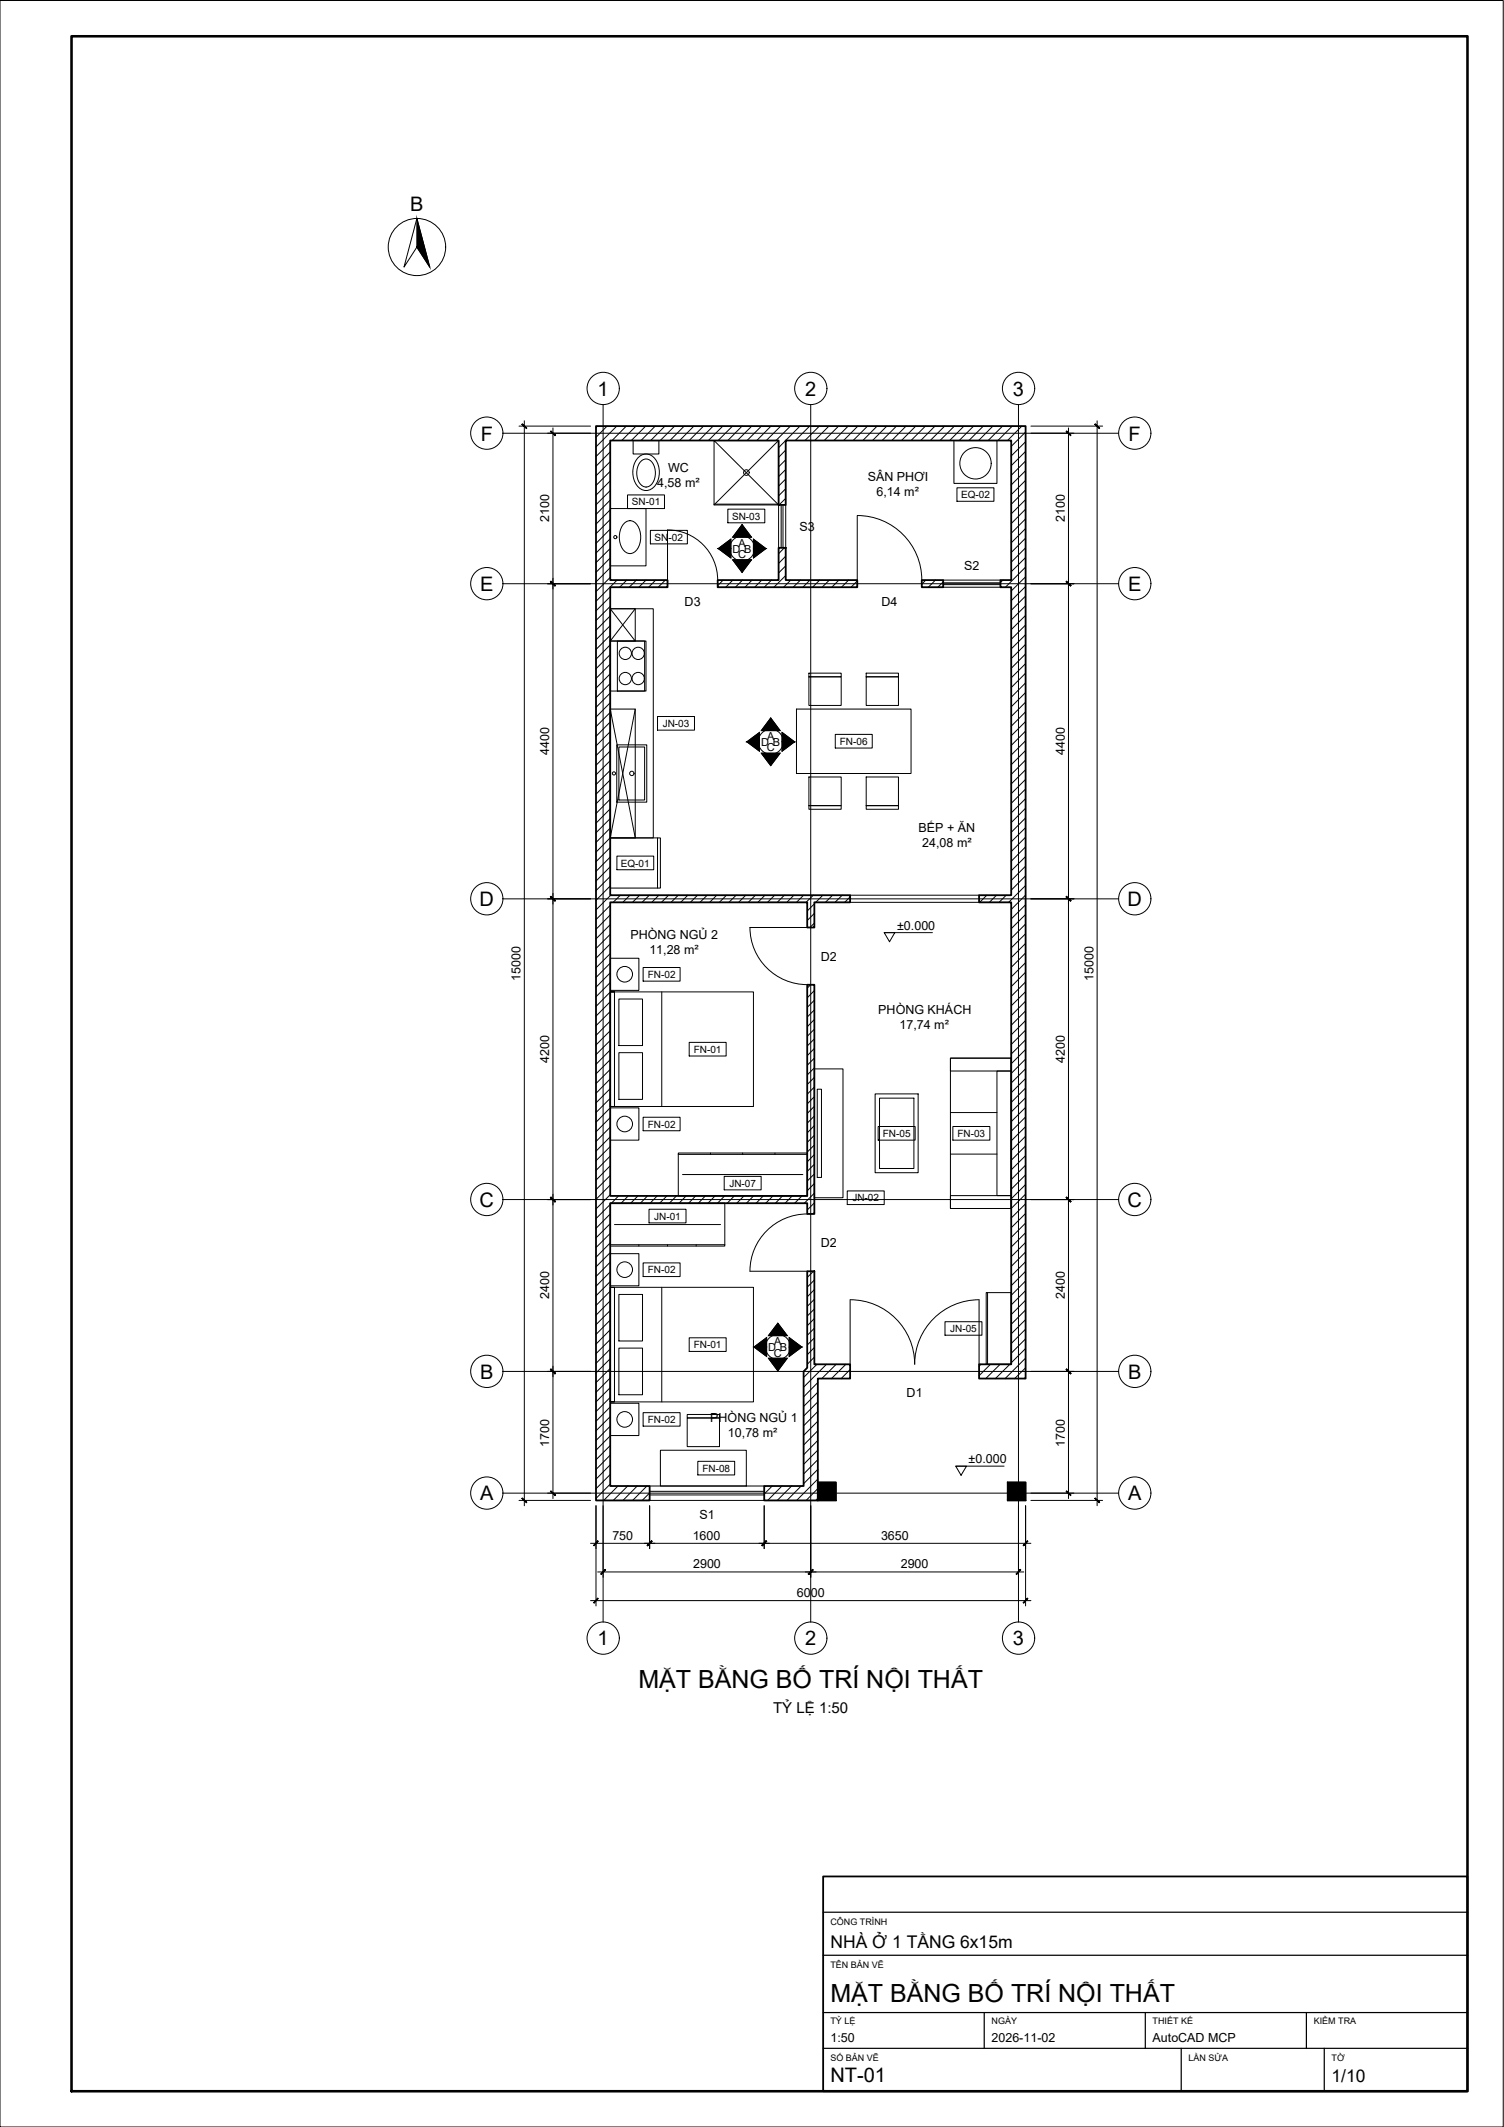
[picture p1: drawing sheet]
<svg xmlns="http://www.w3.org/2000/svg" width="420mm" height="594mm" viewBox="0 0 420 594" stroke-linecap="round" stroke-linejoin="round" font-family="sans-serif">
<!-- layer: A-WALL -->
<path d="M166.5 119h120v266h-13v-3.9h9v-129.1h-9v-2h9v-86h-3v-2h3v-39h-63v18h-2v-18h-47v39h16v2h-16v86h67v2h-10v7.1h-2v-7.1h-55v82h55v-58.9h2v64h-2v-3h-55v79h11v4h-15zM200.5 162h17v-9h2v9h20v2h-39zM257.5 162h6v2h-6zM225.5 355.1h2v26h10v3.9h-9v34.1h-15v-4h11v-32.1l1-1z" fill="none" stroke="#000" stroke-width=".51"/>
<!-- layer: A-WALL-PATT -->
<g fill="none" stroke="#000" stroke-width=".28">
<path d="M166.9 119l-.4 .4M169.6 119l-3.1 3.1M172.3 119l-5.8 5.8M175 119l-4 4M177.7 119l-4 4M180.4 119l-4 4M183 119l-3.9 4M185.8 119l-4 4M188.5 119l-4.1 4M191.1 119l-3.9 4M193.8 119l-3.9 4M196.6 119l-4.1 4"/>
<path d="M199.2 119l-4 4M201.9 119l-4 4M204.6 119l-4 4M207.3 119l-4 4M210 119l-4 4M212.7 119l-4 4M215.4 119l-4 4M218.1 119l-4 4M220.8 119l-4 4M223.5 119l-6 6M226.2 119l-4 4M228.9 119l-4 4"/>
<path d="M231.6 119l-4 4M234.3 119l-4 4M236.9 119l-3.9 4M239.6 119l-3.9 4M242.4 119l-4.1 4M245 119l-4 4M247.7 119l-3.9 4M250.4 119l-4 4M253.1 119l-4 4M255.8 119l-4 4M258.5 119l-4 4M261.2 119l-4 4"/>
<path d="M263.9 119l-4 4M266.6 119l-4 4M269.3 119l-4 4M272 119l-4 4M274.7 119l-4 4M277.4 119l-4 4M280.1 119l-4 4M282.8 119l-4 4M285.5 119l-4 4M170.5 123.5l-4 4M170.5 126.2l-4 4M170.5 128.9l-4 4"/>
<path d="M170.5 131.6l-4 4M170.5 134.3l-4 4M170.5 137l-4 4M170.5 139.7l-4 4M219.5 125.7l-2 2M219.5 128.4l-2 2M219.5 131.1l-2 2M219.5 133.8l-2 2M219.5 136.5l-2 2M219.5 139.2l-1.9 1.8M286.5 120.7l-4 4M286.5 123.4l-4 4"/>
<path d="M286.5 126.1l-4 4M286.5 128.7l-4 4.1M286.5 131.5l-4 3.9M286.5 134.2l-4 3.9M286.5 136.8l-4 4.1M286.5 139.5l-4 4M170.5 142.4l-4 4M170.5 145.1l-4 4M170.5 147.8l-4 4M170.5 150.5l-4 4M170.5 153.2l-4 4M170.5 155.8l-4 4.1"/>
<path d="M170.5 158.6l-4 3.9M219.1 153l-1.6 1.7M219.5 155.3l-2 2.1M219.5 158l-2 2M286.5 142.2l-4 4M286.5 144.9l-4 4M286.5 147.6l-4 4M286.5 150.3l-4 4M286.5 153l-4 4M286.5 155.7l-4 4M286.5 158.4l-5.6 5.6M170.5 161.3l-4 3.9"/>
<path d="M170.5 166.6l-4 4M170.5 169.3l-4 4M170.5 172l-4 4M170.5 174.7l-4 4M170.5 177.4l-4 4M172.4 162l-5.9 6M175.1 162l-2 2M177.8 162l-2 2M180.5 162l-2 2M183.2 162l-2 2M185.9 162l-2 2M202 162l-1.5 1.6"/>
<path d="M204.7 162l-2 2M207.4 162l-2 2M210.1 162l-2 2M212.8 162l-2 2M215.5 162l-2 2M219.5 160.8l-3.3 3.2M220.9 162l-2 2M223.6 162l-2 2M226.3 162l-2 2M229 162l-2 2M231.7 162l-2 2M234.4 162l-2 2"/>
<path d="M237.1 162l-2 2M239.5 162.3l-1.8 1.7M258.6 162l-1.1 1.2M261.3 162l-2 2M263.5 162.5l-1.5 1.5M280.2 162l-.7 .7M286.5 161.1l-4 4M286.5 163.8l-4 4M286.5 166.5l-4 4M286.5 169.2l-4 4M286.5 171.9l-4 4M286.5 174.6l-4 4"/>
<path d="M286.5 177.3l-4 3.9M286.5 180l-4 4M170.5 180.1l-4 4M170.5 182.8l-4 4M170.5 185.5l-4 4M170.5 188.2l-4 4M170.5 190.9l-4 4M170.5 193.6l-4 4M170.5 196.3l-4 4M170.5 199l-4 4M286.5 182.6l-4 4.1M286.5 185.3l-4 4"/>
<path d="M286.5 188l-4 4M286.5 190.7l-4 4M286.5 193.4l-4 4M286.5 196.1l-4 4M286.5 198.8l-4 4M170.5 201.6l-4 4.1M170.5 204.4l-4 3.9M170.5 207.1l-4 3.9M170.5 209.7l-4 4.1M170.5 212.4l-4 4M170.5 215.2l-4 3.9M170.5 217.8l-4 4"/>
<path d="M286.5 201.5l-4 4M286.5 204.2l-4 4M286.5 206.9l-4 4M286.5 209.6l-4 4M286.5 212.3l-4 4M286.5 215l-4 4M286.5 217.7l-4 4M170.5 220.5l-4 4M170.5 223.2l-4 4M170.5 225.9l-4 4M170.5 228.6l-4 4M170.5 231.3l-4 4"/>
<path d="M170.5 234l-4 4M170.5 236.7l-4 4M170.5 239.4l-4 4M286.5 220.4l-4 4M286.5 223.1l-4 3.9M286.5 225.7l-4 4.1M286.5 228.4l-4 4.1M286.5 231.2l-4 3.9M286.5 233.8l-4 4M286.5 236.5l-4 4.1M286.5 239.2l-4 4M170.5 242.1l-4 4"/>
<path d="M170.5 244.8l-4 4M170.5 247.5l-4 4M170.5 252.9l-4 4M170.5 255.5l-4 4.1M170.5 258.2l-4 4M170.6 250l-4.1 4.1M173.3 250l-2 2M176 250l-2 2M178.7 250l-2 2M181.4 250l-2 2M184.1 250l-2 2M186.8 250l-2 2"/>
<path d="M189.5 250l-2 2M192.2 250l-2 2M194.9 250l-2 2M197.6 250l-2.1 2M200.2 250l-2 2M202.9 250l-1.9 2M205.7 250l-2.1 2M208.3 250l-2 2M211 250l-2 2M213.7 250l-2 2M216.4 250l-2 2M219.1 250l-2 2"/>
<path d="M221.8 250l-2 2M224.5 250l-2 2M227.2 250l-2 2M227.5 252.4l-2 2M227.5 255.1l-2 2M227.5 257.8l-1.2 1.3M229.9 250l-2 2M232.6 250l-2 2M235.3 250l-2 2M237.5 250.5l-1.5 1.5M275.7 250l-2 2M278.4 250l-2 2"/>
<path d="M281.1 250l-2 2M286.5 241.9l-4 4M286.5 244.6l-4 4M286.5 247.3l-4.7 4.7M286.5 250l-4 4M286.5 252.7l-4 4M286.5 255.4l-4 4M286.5 258.1l-4 4M170.5 261l-4 3.9M170.5 263.6l-4 4M170.5 266.3l-4 4M170.5 269l-4 4"/>
<path d="M170.5 271.7l-4 4M170.5 274.4l-4 4M170.5 277.1l-4 4M170.5 279.8l-4 4M226.4 275.1l-.9 .9M227.5 276.7l-2 2M227.5 279.4l-2 2M286.5 260.8l-4 4M286.5 263.5l-4 4M286.5 266.2l-4 4M286.5 268.9l-4 4M286.5 271.5l-4 4.1"/>
<path d="M286.5 274.2l-4 4.1M286.5 277l-4 3.9M286.5 279.6l-4 4M170.5 282.5l-4 4M170.5 285.2l-4 4M170.5 287.9l-4 4M170.5 290.6l-4 4M170.5 293.3l-4 4M170.5 296l-4 3.9M170.5 298.7l-4 4M227.5 282.1l-2 2M227.5 284.7l-2 2.1"/>
<path d="M227.5 287.5l-2 1.9M227.5 290.2l-2 2M227.5 292.8l-2 2.1M227.5 295.5l-2 2M227.5 298.3l-2 1.9M286.5 282.3l-4 4.1M286.5 285l-4 4M286.5 287.7l-4 4M286.5 290.4l-4 4M286.5 293.1l-4 4M286.5 295.8l-4 4M286.5 298.5l-4 4"/>
<path d="M170.5 301.3l-4 4.1M170.5 304.1l-4 3.9M170.5 306.8l-4 3.9M170.5 309.4l-4 4.1M170.5 312.1l-4 4M170.5 314.8l-4 4M170.5 317.5l-4 4M227.5 300.9l-2 2M227.5 303.6l-2 2M227.5 306.3l-2 2M227.5 309l-2 2M227.5 311.7l-2 2"/>
<path d="M227.5 314.4l-2 2M227.5 317.1l-2 2M227.5 319.8l-2 2M286.5 301.2l-4 4M286.5 303.9l-4 4M286.5 306.6l-4 4M286.5 309.3l-4 4M286.5 312l-4 4M286.5 314.7l-4 4M286.5 317.3l-4 4.1M170.5 320.2l-4 4M170.5 322.9l-4 4"/>
<path d="M170.5 325.6l-4 4M170.5 328.3l-4 4M170.5 331l-4 4M170.5 333.7l-4 4M170.5 336.4l-4 4M170.5 339.1l-4 4M172.8 334l-2 2.1M175.5 334l-2 2.1M178.2 334l-2 2.1M180.9 334l-2 2.1M183.6 334l-2 2.1M186.3 334l-2 2.1"/>
<path d="M189 334l-2 2.1M191.7 334l-2 2.1M194.4 334l-2 2.1M197.1 334l-2 2.1M199.8 334l-2 2.1M202.4 334l-2 2.1M205.1 334l-1.9 2.1M207.9 334l-2.1 2.1M210.5 334l-2 2.1M213.2 334l-2 2.1M215.9 334l-2 2.1M218.6 334l-2 2.1"/>
<path d="M221.3 334l-2 2.1M224 334l-2 2.1M227.5 322.5l-2 2M227.5 325.2l-2 2M227.5 327.9l-2 2M227.5 330.6l-2 2M227.5 333.3l-2.8 2.8M227.5 336l-2 2M227.5 338.6l-.4 .5M286.5 320.1l-4 4M286.5 322.8l-4 3.9M286.5 325.4l-4 4.1"/>
<path d="M286.5 328.1l-4 4.1M286.5 330.8l-4 4M286.5 333.5l-4 4M286.5 336.2l-4 4M286.5 338.9l-4 4M170.5 341.8l-4 4M170.5 344.5l-4 4M170.5 347.1l-4 4.1M170.5 349.9l-4 3.9M170.5 352.5l-4 4M170.5 355.2l-4 4.1M170.5 357.9l-4 4"/>
<path d="M227.2 355.1l-1.7 1.7M227.5 357.5l-2 2M286.5 341.6l-4 4M286.5 344.3l-4 4M286.5 347l-4 4M286.5 349.7l-4 4M286.5 352.4l-4 4M286.5 355.1l-4 4M286.5 357.8l-4 4M170.5 360.6l-4 4M170.5 363.3l-4 4M170.5 366l-4 4"/>
<path d="M170.5 368.7l-4 4M170.5 371.4l-4 4M170.5 374.1l-4 4M170.5 376.8l-4 4M170.5 379.5l-4 4M227.5 360.2l-2 2M227.5 362.9l-2 2M227.5 365.6l-2 2M227.5 368.3l-2 2M227.5 371l-2 2M227.5 373.7l-2 2M227.5 376.4l-2 2"/>
<path d="M227.5 379.1l-2 2M286.5 360.5l-4 4M286.5 363.1l-4 4.1M286.5 365.9l-4 4M286.5 368.6l-4 3.9M286.5 371.2l-4 4.1M286.5 373.9l-4 4.1M286.5 376.7l-4 3.9M286.5 379.3l-5.7 5.7M170.5 382.2l-4 4M170.5 384.9l-4 4M170.5 387.6l-4 4"/>
<path d="M170.5 390.3l-4 4M170.5 393l-4 4M170.5 395.7l-4 3.9M170.5 398.3l-4 4.1M228.2 381.1l-3.7 3.6M228.5 386.1l-4 4.1M228.5 388.8l-4 4M228.5 391.6l-4 3.9M228.5 394.2l-4 4M228.5 396.9l-4 4M228.5 399.6l-4 4M230.9 381.1l-6.4 6.3"/>
<path d="M233.6 381.1l-4 3.9M236.3 381.1l-4 3.9M237.5 382.5l-2.5 2.5M274 381.1l-.5 .5M276.7 381.1l-3.2 3.1M279.4 381.1l-4 3.9M282.1 381.1l-4 3.9M286.5 382l-3 3M286.5 384.7l-.3 .3M170.5 401l-4 4.1M170.5 403.7l-4 4M170.5 406.4l-4 4"/>
<path d="M170.5 409.1l-4 4M170.5 411.8l-4 4M170.5 414.5l-4 4M172.6 415.1l-3.9 4M175.3 415.1l-4 4M178 415.1l-4 4M180.7 415.1l-4 4M181.5 417l-2.1 2.1M215.7 415.1l-2.2 2.2M218.4 415.1l-3.9 4M221.1 415.1l-4 4M223.8 415.1l-4 4"/>
<path d="M228.5 402.3l-4 4M228.5 405l-4 4M228.5 407.7l-4 4M228.5 410.4l-4 4M228.5 413.1l-6 6M228.5 415.8l-3.3 3.3M228.5 418.5l-.6 .6"/>
</g>
<!-- layer: A-GLAZ -->
<g fill="none" stroke="#000" stroke-width=".28">
<path d="M199.5 140.8h18M217.5 141v12M218.2 141v12M218.7 141v12M219.5 141v12M263.5 164h16M263.5 162h16M263.5 163.3h16M263.5 162.8h16M181.5 415.1h32M181.5 419.1h32M181.5 416.5h32"/>
<path d="M181.5 417.5h32"/>
</g>
<!-- layer: A-DOOR -->
<path d="M200.5 162a14 14 0 0 0-14-14v14M257.5 162a18 18 0 0 0-18-18v18M225.5 259.1l-16-.1a16 16 0 0 0 16 16M225.5 339.1a16 16 0 0 0-16 15.9l16 .1M237.5 363.1v18M237.5 363a18 18 0 0 1 18 18 18 18 0 0 1 18-18M273.5 363.1v18" fill="none" stroke="#000" stroke-width=".28"/>
<!-- layer: A-OPEN -->
<path d="M237.5 252h36M237.5 250h36" fill="none" stroke="#000" stroke-width=".28"/>
<!-- layer: S-COLS -->
<path d="M228.5 414h5v5.1h-5zM281.5 414h5v5.1h-5z" fill="none" stroke="#000" stroke-width=".51"/>
<!-- layer: S-COLS-PATT -->
<g fill="#000" stroke="#000" stroke-width=".28">
<path d="M228.5 414l5 5.1v-5.1zM228.5 414l5 5.1h-5z"/>
<path d="M281.5 414l5 5.1v-5.1zM281.5 414l5 5.1h-5z"/>
</g>
<!-- layer: A-ANNO-DIMS -->
<g fill="none" stroke="#000" stroke-width=".28">
<path d="M145 119h20M146.5 117.5v303.1M154.5 119.5v299.1M288 119h20M298.5 119.5v299.1M306.5 117.5v303.1M153 121h12M288 121h12M153 163h12M288 163h12M153 251.1h12M288 251.1h12"/>
<path d="M153 335h12M288 335h12M153 383h12M288 383h12M145 419.1h20M153 417h12M288 417h12M288 419.1h20M165 431.1h123M166.5 420.6v27.9M167 439.1h119M168.5 420.6v19.9"/>
<path d="M181.5 420.6v11.9M213.5 420.6v11.9M226.5 420.6v19.9M284.5 420.6v19.9M286.5 420.6v27.9M165 447.1h123"/>
</g>
<!-- layer: 0 -->
<g fill="#000" stroke="#000" stroke-width=".28">
<path d="M145.8 118.5l1.2 1.2 .2-.1zM145.8 118.5l.1-.1 1.3 1.2z"/>
<path d="M305.9 118.5l1.1 1.2 .2-.1zM305.9 118.5l.1-.1 1.2 1.2z"/>
<path d="M153.8 120.5l1.2 1.2 .2-.1zM153.9 120.4l1.3 1.2-1.4-1.1z"/>
<path d="M297.9 120.5l1.1 1.2 .2-.1zM298 120.4l1.2 1.2-1.3-1.1z"/>
<path d="M153.9 162.4l-.1 .1 1.4 1zM153.8 162.5l1.4 1-.2 .2z"/>
<path d="M153.8 162.5l1.2 1.2 .2-.2zM153.8 162.5l.1-.1 1.3 1.1z"/>
<path d="M298 162.4l-.1 .1 1.3 1zM297.9 162.5l1.3 1-.2 .2z"/>
<path d="M297.9 162.5l1.1 1.2 .2-.2zM297.9 162.5l.1-.1 1.2 1.1z"/>
<path d="M153.9 250.4l-.1 .1 1.4 1.1zM153.8 250.5l1.4 1.1-.2 .1z"/>
<path d="M153.8 250.5l1.2 1.2 .2-.1zM153.8 250.5l.1-.1 1.3 1.2z"/>
<path d="M298 250.4l-.1 .1 1.3 1.1zM297.9 250.5l1.3 1.1-.2 .1z"/>
<path d="M297.9 250.5l1.1 1.2 .2-.1zM297.9 250.5l.1-.1 1.2 1.2z"/>
<path d="M153.9 334.4l-.1 .1 1.4 1.1zM153.8 334.5l1.4 1.1-.2 .1z"/>
<path d="M153.8 334.5l1.2 1.2 .2-.1zM153.9 334.4l1.3 1.2-1.4-1.1z"/>
<path d="M298 334.4l-.1 .1 1.3 1.1zM297.9 334.5l1.3 1.1-.2 .1z"/>
<path d="M297.9 334.5l1.1 1.2 .2-.1zM298 334.4l1.2 1.2-1.3-1.1z"/>
<path d="M153.9 382.4l-.1 .1 1.4 1.1zM153.8 382.5l1.4 1.1-.2 .1z"/>
<path d="M153.8 382.5l1.2 1.2 .2-.1zM153.8 382.5l.1-.1 1.3 1.2z"/>
<path d="M298 382.4l-.1 .1 1.3 1.1zM297.9 382.5l1.3 1.1-.2 .1z"/>
<path d="M297.9 382.5l1.1 1.2 .2-.1zM297.9 382.5l.1-.1 1.2 1.2z"/>
<path d="M145.9 418.4l-.1 .1 1.4 1.1zM145.8 418.5l1.4 1.1-.2 .1z"/>
<path d="M153.9 416.4l-.1 .1 1.4 1.1zM153.8 416.5l1.4 1.1-.2 .1z"/>
<path d="M298 416.4l-.1 .1 1.3 1.1zM297.9 416.5l1.3 1.1-.2 .1z"/>
<path d="M306 418.4l-.1 .1 1.3 1.1zM305.9 418.5l1.3 1.1-.2 .1z"/>
<path d="M167 430.4l-1.1 1.3 1.2-1.2zM167 430.4l-1.1 1.3-.1-.1z"/>
<path d="M169 438.4l-1.1 1.3 1.3-1.2zM169 438.4l-1.1 1.3-.1-.1z"/>
<path d="M182 430.4l-1.2 1.2 .1 .1zM182 430.4l.2 .1-1.3 1.2z"/>
<path d="M182 430.4l-1.1 1.3 1.3-1.2zM182 430.4l-1.1 1.3-.1-.1z"/>
<path d="M212.8 431.6l.1 .1 1.1-1.3zM214 430.4l.2 .1-1.3 1.2z"/>
<path d="M214 430.4l-1.1 1.3 1.3-1.2zM214 430.4l-1.1 1.3-.1-.1z"/>
<path d="M225.8 439.6l.2 .1 1-1.3zM227 438.4l.2 .1-1.2 1.2z"/>
<path d="M227 438.4l-1 1.3 1.2-1.2zM227 438.4l-1 1.3-.2-.1z"/>
<path d="M285 438.4l-1.2 1.2 .2 .1zM285 438.4l.2 .1-1.2 1.2z"/>
<path d="M287 430.4l-1.2 1.2 .2 .1zM287 430.4l.1 .1-1.1 1.2z"/>
<path d="M167 446.4l-1.1 1.3 1.2-1.2zM167 446.4l-1.1 1.3-.1-.1z"/>
<path d="M287 446.4l-1.2 1.2 .2 .1zM287 446.4l.1 .1-1.1 1.2z"/>
</g>
<!-- layer: S-GRID -->
<path d="M168.5 113v340.1M226.5 113v340.1M284.5 113v340.1M140.5 121h172M140.5 163h172M140.5 251.1h172M140.5 335h172M140.5 383h172M140.5 417h172" fill="none" stroke="#000" stroke-width=".28"/>
<!-- layer: S-GRID-IDEN -->
<g fill="none" stroke="#000" stroke-width=".28">
<circle cx="168.5" cy="108.5" r="4.5"/>
<circle cx="226.5" cy="108.5" r="4.5"/>
<circle cx="284.5" cy="108.5" r="4.5"/>
<circle cx="136" cy="121" r="4.5"/>
<circle cx="317" cy="121" r="4.5"/>
<circle cx="136" cy="163" r="4.5"/>
<circle cx="317" cy="163" r="4.5"/>
<circle cx="136" cy="251" r="4.5"/>
<circle cx="317" cy="251" r="4.5"/>
<circle cx="136" cy="335" r="4.5"/>
<circle cx="317" cy="335" r="4.5"/>
<circle cx="136" cy="383" r="4.5"/>
<circle cx="317" cy="383" r="4.5"/>
<circle cx="136" cy="417" r="4.5"/>
<circle cx="317" cy="417" r="4.5"/>
<circle cx="168.5" cy="457.5" r="4.5"/>
<circle cx="226.5" cy="457.5" r="4.5"/>
<circle cx="284.5" cy="457.5" r="4.5"/>
</g>
<!-- layer: A-ANNO-SYMB -->
<g fill="none" stroke="#000" stroke-width=".28">
<path d="M116.5 61l3.6 13.6-3.6-5.6-3.6 5.6zM200.7 153.2l3.5-2.6v5.2zM204.7 156.4h5.2l-2.6 3.5zM207.3 146.5l2.6 3.5h-5.2zM210.5 150.6l3.5 2.6-3.5 2.6zM208.7 207.2l3.5-2.6v5.2zM212.7 210.4h5.2l-2.6 3.4zM215.3 200.5l2.6 3.6h-5.2zM218.5 204.6l3.5 2.6-3.5 2.6zM247 260.5h3l-1.5 2.5zM247 260.5h13.5M210.7 376.2l3.5-2.6v5.3z"/>
<path d="M214.7 379.4h5.2l-2.6 3.5zM217.3 369.6l2.6 3.5h-5.2zM220.5 373.6l3.5 2.6-3.5 2.7zM267 409.5h3l-1.5 2.5zM267 409.5h13.5"/>
<circle cx="116.5" cy="69" r="8"/>
<circle cx="207.3" cy="153.2" r="3.5"/>
<circle cx="215.3" cy="207.2" r="3.5"/>
<circle cx="217.3" cy="376.2" r="3.5"/>
</g>
<g fill="#000" stroke="#000" stroke-width=".28">
<path d="M204.7 156.4h5.2l-2.6 3.5zM207.3 146.5l2.6 3.5h-5.2zM212.7 210.4h5.2l-2.6 3.4zM215.3 200.5l2.6 3.6h-5.2zM214.7 379.4h5.2l-2.6 3.5zM217.3 369.6l2.6 3.5h-5.2z"/>
<path d="M116.5 61l2.1 8h-2.1zM116.5 69l3.6 5.6-1.5-5.6z"/>
<path d="M200.7 153.2l3.5-2.6v2.6zM200.7 153.2l3.5 2.6v-2.6z"/>
<path d="M210.5 150.6l3.5 2.6h-3.5zM210.5 153.2v2.6l3.5-2.6z"/>
<path d="M208.7 207.2l3.5-2.6v2.6zM208.7 207.2l3.5 2.6v-2.6z"/>
<path d="M218.5 204.6l3.5 2.6h-3.5zM218.5 207.2v2.6l3.5-2.6z"/>
<path d="M210.7 376.2l3.5-2.6v2.6zM210.7 376.2l3.5 2.7v-2.7z"/>
<path d="M220.5 373.6l3.5 2.6h-3.5zM220.5 376.2v2.7l3.5-2.7z"/>
</g>
<!-- layer: A-FURN -->
<g fill="none" stroke="#000" stroke-width=".28">
<path d="M222.5 198h32v18h-32zM226 189h9v8h-9zM226 188h9v1h-9zM242 189h9v8h-9zM242 188h9v1h-9zM226 217h9v8h-9zM242 217h9v8h-9zM226 225h9v1h-9zM242 225h9v1h-9zM170.5 277v32v-32h40v32h-40h1.2v-32zM170.5 267.6h8v9h-8zM172.9 279h6.6v13h-6.6z"/>
<path d="M184.9 277v32M172.9 294h6.6v13.1h-6.6zM265.5 295.5h17v42h-17zM265.5 295.5h17v3.6h-17zM278.5 299.1h4v34.8h-4zM170.5 309.4h8v9h-8zM244.5 305.5h12v22h-12zM245.7 306.7h9.6v19.7h-9.6zM265.5 310.7h13M265.5 333.9h17v3.6h-17zM265.5 322.3h13M170.5 359.6v32v-32h40v32h-40h1.2v-32z"/>
<path d="M170.5 350.2h8v8.9h-8zM184.9 359.6v32M172.9 376.5h6.6v13.1h-6.6zM172.9 361.5h6.6v13h-6.6zM170.5 391.9h8v9.1h-8zM192 396h9v8h-9zM192 395.1h9v.9h-9zM184.5 405.1h24v10h-24z"/>
<circle cx="174.5" cy="272.1" r="2.18"/>
<circle cx="174.5" cy="313.9" r="2.18"/>
<circle cx="174.5" cy="354.6" r="2.18"/>
<circle cx="174.5" cy="396.4" r="2.18"/>
</g>
<!-- layer: A-ANNO-NOTE -->
<g fill="none" stroke="#000" stroke-width=".28">
<path d="M175.3 138.2h10.3v3.8h-10.3zM267.3 136.2h10.4v3.8h-10.4zM181.7 148.1h10.3v3.8h-10.3zM203.3 142.2h10.4v3.8h-10.4zM183.7 200.1h10.3v3.8h-10.3zM233.3 205.1h10.4v3.8h-10.4zM172.3 239.1h10.3v3.8h-10.3zM179.7 270.2h10.3v3.8h-10.3zM192.5 291.1h10.4v3.9h-10.4zM179.7 312.1h10.3v3.7h-10.3zM245.3 314.6h10.4v3.8h-10.4zM266.2 314.6h10.3v3.8h-10.3z"/>
<path d="M181.3 337.7h10.3v3.9h-10.3zM202.3 328.6h10.3v3.7h-10.3zM236.7 332.6h10.3v3.8h-10.3zM179.7 352.7h10.3v3.8h-10.3zM192.5 373.6h10.4v3.9h-10.4zM264 369.2h10.3v3.7h-10.3zM179.7 394.6h10.3v3.7h-10.3zM194.9 408.1h10.3v3.9h-10.3z"/>
</g>
<!-- layer: A-FLOR-CASE -->
<g fill="none" stroke="#000" stroke-width=".28">
<path d="M170.5 170h12v64h-12zM172.5 179h8v14h-8zM172.3 208h8.4v16h-8.4zM172.9 208.6h7.2v14.8h-7.2zM227.5 298.5h8v36h-8zM228.3 304.2h1.2v24.7h-1.2zM170.5 336.1h32v11.9h-32zM189.5 322h36v12h-36zM189.5 322.4h36M198.5 322v.4M207.5 322v.4M216.5 322v.4"/>
<path d="M170.5 347.7h32M178.5 347.7v.3M186.5 347.7v.3M194.5 347.7v.3M275.5 361h7v20.1h-7zM275.9 361v20.1"/>
<circle cx="174.7" cy="189.5" r="1.71"/>
<circle cx="174.7" cy="182.5" r="1.71"/>
<circle cx="178.3" cy="182.5" r="1.71"/>
<circle cx="178.3" cy="189.5" r="1.71"/>
<circle cx="171.5" cy="216" r=".44"/>
<circle cx="176.5" cy="216" r=".61"/>
</g>
<!-- layer: A-HIDD -->
<path d="M170.5 179h9.6v14h-9.6zM170.5 170h7v9h-7zM170.5 170l7 9M177.5 170l-7 9M170.5 198h7v36h-7zM170.5 198l7 36M177.5 198l-7 36M190.7 328.1h33.6M171.7 342h29.6" fill="none" stroke="#000" stroke-width=".28"/>
<!-- layer: A-EQPM -->
<g fill="none" stroke="#000" stroke-width=".28">
<path d="M266.5 123h12v12h-12zM170.5 234h14v14h-14zM183.7 234v14"/>
<circle cx="272.5" cy="129.4" r="4.4"/>
</g>
<!-- layer: A-FLOR-FIXT -->
<g fill="none" stroke="#000" stroke-width=".28">
<path d="M176.9 123h7.2v3.8h-7.2zM178.1 128a3.2 3.2 0 0 1 3.2-1.1 3.2 3.2 0 0 1 2.4 2.4 6 6 0 0 1-1.9 7.4 3.3 3.3 0 0 1-4.5-2.2 6.5 6.5 0 0 1 .8-6.5zM179 128.9a2.14 2.14 0 0 1 3.6 1 4.6 4.6 0 0 1-1.6 6.1 2.85 2.85 0 0 1-3.1-3.1v-1.6a4.4 4.4 0 0 1 1.1-2.4zM199.5 123v18h18v-18h-18l18 18M217.5 123l-18 18M170.5 142h10v16h-10zM174.3 146.2a2.43 2.43 0 0 1 4.2 1.3 6 6 0 0 1-1.3 6.8 2.46 2.46 0 0 1-3.7-1.7 6.3 6.3 0 0 1 .8-6.4z"/>
<circle cx="208.5" cy="132" r=".78"/>
<circle cx="171.9" cy="150" r=".44"/>
</g>
<!-- layer: A-ANNO-TTLB -->
<path d="M0 .1h419.9v594h-419.9z" fill="none" stroke="#000" stroke-width=".28"/>
<path d="M20 10.1h390v574h-390z" fill="none" stroke="#000" stroke-width=".72"/>
<path d="M230 524.1h180v60h-180z" fill="none" stroke="#000" stroke-width=".51"/>
<path d="M230 534.1h180M230 546.1h180M230 572.1h180M230 562.1h180M275 562.1v10M320 562.1v10M330 572.1v12M365 562.1v10M370 572.1v12" fill="none" stroke="#000" stroke-width=".34"/>
<g font-size="7">
<text x="178.4" y="471.6">MẶT BẰNG BỐ TRÍ NỘI THẤT</text>
<text x="232" y="559.1">MẶT BẰNG BỐ TRÍ NỘI THẤT</text>
</g>
<g font-size="5.6">
<text x="114.6" y="59">B</text>
<text x="166.9" y="110.5">1</text>
<text x="224.9" y="110.5">2</text>
<text x="283" y="110.5">3</text>
<text x="134.3" y="123">F</text>
<text x="315.3" y="123">F</text>
<text x="134.1" y="165">E</text>
<text x="315.1" y="165">E</text>
<text x="133.9" y="253">D</text>
<text x="315" y="253">D</text>
<text x="133.9" y="337">C</text>
<text x="315" y="337">C</text>
<text x="134.1" y="385">B</text>
<text x="315.1" y="385">B</text>
<text x="134.1" y="419.1">A</text>
<text x="315.1" y="419.1">A</text>
<text x="166.9" y="459.5">1</text>
<text x="224.9" y="459.5">2</text>
<text x="283" y="459.5">3</text>
<text x="232" y="581.6">NT-01</text>
</g>
<g font-size="4.9">
<text x="232" y="544.1">NHÀ Ở 1 TẦNG 6x15m</text>
<text x="372" y="581.6">1/10</text>
</g>
<text font-size="4.2" x="216" y="478.6">TỶ LỆ 1:50</text>
<g font-size="3.5">
<text x="186.6" y="132">WC</text>
<text x="183.6" y="136.1">4,58 m²</text>
<text x="242.4" y="134.3">SÂN PHƠI</text>
<text x="244.9" y="138.4">6,14 m²</text>
<text x="153.4" y="145.9" transform="rotate(-90 153.4 145.9)">2100</text>
<text x="223.4" y="148.3">S3</text>
<text x="297.5" y="145.9" transform="rotate(-90 297.5 145.9)">2100</text>
<text x="269.4" y="159.3">S2</text>
<text x="191.3" y="169.3">D3</text>
<text x="246.3" y="169.3">D4</text>
<text x="153.4" y="210.8" transform="rotate(-90 153.4 210.8)">4400</text>
<text x="297.5" y="210.8" transform="rotate(-90 297.5 210.8)">4400</text>
<text x="256.6" y="232.3">BẾP + ĂN</text>
<text x="257.6" y="236.4">24,08 m²</text>
<text x="176.1" y="262.3">PHÒNG NGỦ 2</text>
<text x="250.6" y="259.7">±0.000</text>
<text x="181.4" y="266.5">11,28 m²</text>
<text x="229.3" y="268.3">D2</text>
<text x="145.4" y="274" transform="rotate(-90 145.4 274)">15000</text>
<text x="305.5" y="274" transform="rotate(-90 305.5 274)">15000</text>
<text x="245.4" y="283.3">PHÒNG KHÁCH</text>
<text x="251.3" y="287.5">17,74 m²</text>
<text x="153.4" y="296.9" transform="rotate(-90 153.4 296.9)">4200</text>
<text x="297.5" y="296.9" transform="rotate(-90 297.5 296.9)">4200</text>
<text x="229.3" y="348.3">D2</text>
<text x="153.4" y="362.9" transform="rotate(-90 153.4 362.9)">2400</text>
<text x="297.5" y="362.9" transform="rotate(-90 297.5 362.9)">2400</text>
<text x="253.3" y="390.3">D1</text>
<text x="198.4" y="397.3">PHÒNG NGỦ 1</text>
<text x="203.4" y="401.5">10,78 m²</text>
<text x="153.4" y="404" transform="rotate(-90 153.4 404)">1700</text>
<text x="297.5" y="404" transform="rotate(-90 297.5 404)">1700</text>
<text x="270.6" y="408.7">±0.000</text>
<text x="195.4" y="424.3">S1</text>
<text x="171.1" y="430">750</text>
<text x="193.5" y="430">1600</text>
<text x="246.1" y="430">3650</text>
<text x="193.6" y="438">2900</text>
<text x="251.6" y="438">2900</text>
<text x="222.6" y="446">6000</text>
<text x="232" y="570.3">1:50</text>
<text x="277" y="570.3">2026-11-02</text>
<text x="322" y="570.3">AutoCAD MCP</text>
</g>
<g font-size="3.1">
<text x="204.6" y="154.3">D B</text>
<text x="206.2" y="155.9">C</text>
<text x="206.3" y="152.7">A</text>
<text x="212.6" y="208.3">D B</text>
<text x="214.2" y="209.9">C</text>
<text x="214.3" y="206.7">A</text>
<text x="214.6" y="377.3">D B</text>
<text x="216.3" y="375.8">A</text>
<text x="216.2" y="378.9">C</text>
</g>
<g font-size="2.8">
<text x="176.5" y="141.1">SN-01</text>
<text x="268.5" y="139.1">EQ-02</text>
<text x="204.5" y="145.1">SN-03</text>
<text x="182.9" y="151">SN-02</text>
<text x="185.1" y="203">JN-03</text>
<text x="234.6" y="208">FN-06</text>
<text x="173.4" y="242">EQ-01</text>
<text x="181" y="273.1">FN-02</text>
<text x="193.8" y="294">FN-01</text>
<text x="181" y="314.9">FN-02</text>
<text x="246.6" y="317.6">FN-05</text>
<text x="267.5" y="317.6">FN-03</text>
<text x="203.8" y="331.4">JN-07</text>
<text x="238.1" y="335.5">JN-02</text>
<text x="182.8" y="340.6">JN-01</text>
<text x="181" y="355.7">FN-02</text>
<text x="193.8" y="376.5">FN-01</text>
<text x="265.4" y="372">JN-05</text>
<text x="181" y="397.4">FN-02</text>
<text x="196.2" y="411.1">FN-08</text>
</g>
<g font-size="2.5">
<text x="232" y="537.6">CÔNG TRÌNH</text>
<text x="232" y="549.6">TÊN BẢN VẼ</text>
<text x="232" y="565.3">TỶ LỆ</text>
<text x="277" y="565.3">NGÀY</text>
<text x="322" y="565.3">THIẾT KẾ</text>
<text x="367" y="565.3">KIỂM TRA</text>
<text x="232" y="575.6">SỐ BẢN VẼ</text>
<text x="332" y="575.6">LẦN SỬA</text>
<text x="372" y="575.6">TỜ</text>
</g>
</svg>
